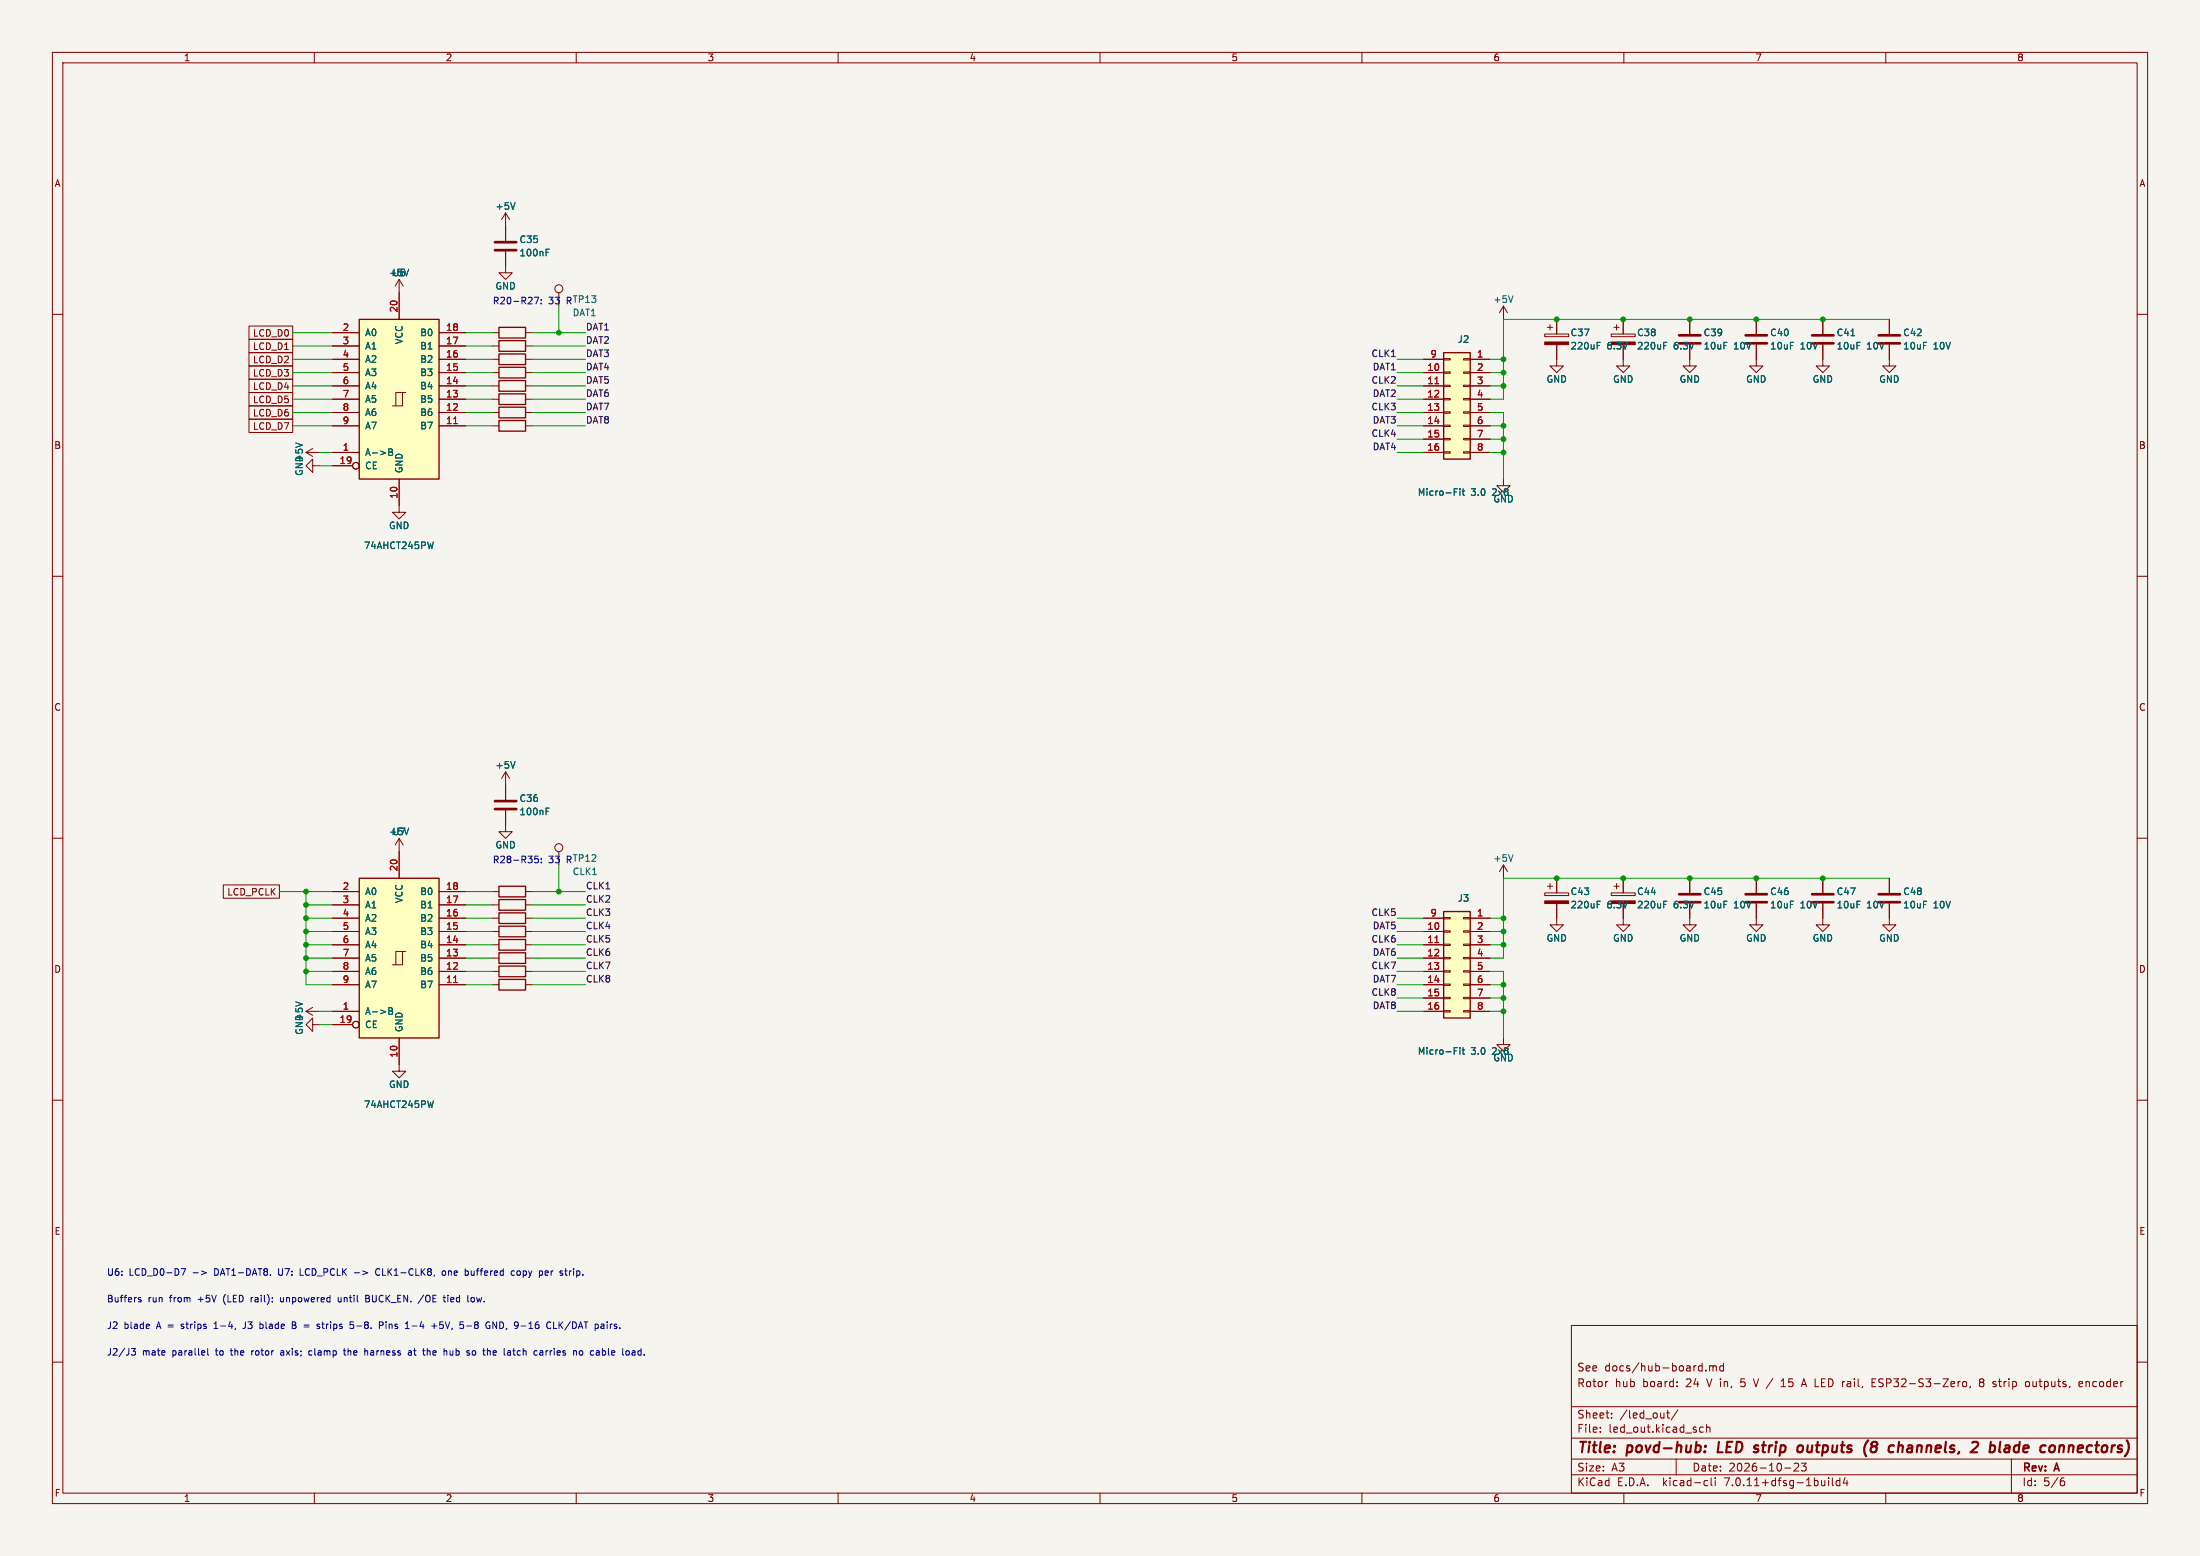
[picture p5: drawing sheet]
<svg xmlns="http://www.w3.org/2000/svg" width="420mm" height="297mm" viewBox="0 0 420 297" stroke-linecap="round" stroke-linejoin="round" font-family="sans-serif">
<path d="M0 0h420v297h-420z" fill="#f5f4ef" stroke="#f5f4ef" stroke-width=".19"/>
<g fill="none" stroke="#840000" stroke-width=".19">
<path d="M10 10h400v277h-400zM12 12h396v273h-396zM60 10v2M110 10v2M160 10v2M210 10v2M260 10v2M310 10v2M360 10v2M10 60h2M76.2 53.3l-.8 1.3M76.2 53.3v7.7"/>
<path d="M76.2 53.3l.8 1.3M96.5 48v4.1h1.3l-1.3 1.2-1.3-1.2h1.3M96.5 40.6l-.7 1.3M96.5 40.6v5.4M96.5 40.6l.8 1.3M106.7 55.9v2.5M287 58.4l-.7 1.3M287 58.4v2.6M287 58.4l.8 1.3M408 60h2M47.5 77.5h8.4v2.5h-8.4zM47.5 62.2h8.4v2.6h-8.4z"/>
<path d="M47.5 64.8h8.4v2.5h-8.4zM47.5 67.3h8.4v2.6h-8.4zM47.5 69.8h8.4v2.6h-8.4zM47.5 72.4h8.4v2.5h-8.4zM47.5 74.9h8.4v2.6h-8.4zM63.5 78.7h5.1M63.5 76.2h5.1M63.5 73.7h5.1M63.5 71.1h5.1M63.5 68.6h5.1M63.5 66h5.1M63.5 63.5h5.1"/>
<path d="M76.8 74.9h-1.2v2.6M77.5 74.9h-.7v2.6h-1.9M83.8 78.7h5.1M83.8 76.2h5.1M83.8 73.7h5.1M83.8 71.1h5.1M83.8 68.6h5.1M83.8 66h5.1M83.8 63.5h5.1M94 78.7h1.2M94 76.2h1.2M94 73.7h1.2"/>
<path d="M94 71.1h1.2M94 68.6h1.2M94 66h1.2M94 63.5h1.2M100.3 78.7h1.3M100.3 76.2h1.3M100.3 73.7h1.3M100.3 71.1h1.3M100.3 68.6h1.3M100.3 66h1.3M100.3 63.5h1.3M271.8 78.7h3.8"/>
<path d="M271.8 76.2h3.8M271.8 73.7h3.8M271.8 71.1h3.8M271.8 68.6h3.8M275.6 78.6h1.3v.3h-1.3zM275.6 76.1h1.3v.2h-1.3zM275.6 73.5h1.3v.3h-1.3zM275.6 71h1.3v.2h-1.3zM275.6 68.5h1.3v.2h-1.3zM279.4 78.6h1.3v.3h-1.3zM279.4 76.1h1.3v.2h-1.3zM279.4 73.5h1.3v.3h-1.3z"/>
<path d="M279.4 71h1.3v.2h-1.3zM279.4 68.5h1.3v.2h-1.3zM280.7 78.7h3.8M280.7 76.2h3.8M280.7 73.7h3.8M280.7 71.1h3.8M280.7 68.6h3.8M294.9 63.8h4.6v.5h-4.6zM295.4 62.5h1M295.9 62v1M297.2 65.8v4.1h1.2l-1.2 1.2-1.3-1.2h1.3M297.2 61v2.8"/>
<path d="M307.6 63.8h4.6v.5h-4.6zM308.1 62.5h1M308.6 62v1M309.9 65.8v4.1h1.2l-1.2 1.2-1.3-1.2h1.3M309.9 61v2.8M322.6 65.8v4.1h1.2l-1.2 1.2-1.3-1.2h1.3M322.6 61v2.8M335.3 65.8v4.1h1.2l-1.2 1.2-1.3-1.2h1.3M335.3 61v2.8M348 65.8v4.1h1.2l-1.2 1.2-1.3-1.2h1.3M348 61v2.8M360.7 65.8v4.1h1.2l-1.2 1.2-1.3-1.2h1.3"/>
<path d="M360.7 61v2.8M47.5 80h8.4v2.6h-8.4zM58.4 86.4h2.6M58.4 86.4l1.3 .7M59.7 88.9v-1.3l-1.3 1.3 1.3 1.3v-1.3h1.3M59.7 85.6l-1.3 .8M63.5 86.4h5.1M63.5 81.3h5.1M63.5 88.9h3.8M76.2 91.4v6.4h1.3l-1.3 1.3-1.3-1.3h1.3M83.8 81.3h5.1M94 81.3h1.2"/>
<path d="M100.3 81.3h1.3M271.8 86.4h3.8M271.8 81.3h3.8M271.8 83.8h3.8M275.6 86.2h1.3v.3h-1.3zM275.6 83.7h1.3v.2h-1.3zM275.6 81.2h1.3v.2h-1.3zM279.4 86.2h1.3v.3h-1.3zM279.4 83.7h1.3v.2h-1.3zM279.4 81.2h1.3v.2h-1.3zM280.7 86.4h3.8M280.7 81.3h3.8"/>
<path d="M280.7 83.8h3.8M287 91.4v1.3h1.3l-1.3 1.3-1.3-1.3h1.3M10 110h2M408 110h2M10 160h2M96.5 154.7v4.1h1.3l-1.3 1.2-1.3-1.2h1.3M96.5 147.3v5.4M96.5 147.3l-.7 1.3M96.5 147.3l.8 1.3M408 160h2M42.6 168.9h10.7v2.6h-10.7zM63.5 175.3h5.1"/>
<path d="M63.5 177.8h5.1M63.5 170.2h5.1M63.5 172.7h5.1M76.2 160v7.6M76.2 160l-.8 1.3M76.2 160l.8 1.3M83.8 175.3h5.1M83.8 177.8h5.1M83.8 170.2h5.1M83.8 172.7h5.1M94 175.3h1.2M94 177.8h1.2"/>
<path d="M94 170.2h1.2M94 172.7h1.2M100.3 175.3h1.3M100.3 177.8h1.3M100.3 170.2h1.3M100.3 172.7h1.3M106.7 162.6v2.5M271.8 175.3h3.8M271.8 177.8h3.8M275.6 177.7h1.3v.2h-1.3zM275.6 175.1h1.3v.3h-1.3zM279.4 177.7h1.3v.2h-1.3z"/>
<path d="M279.4 175.1h1.3v.3h-1.3zM280.7 175.3h3.8M280.7 177.8h3.8M287 165.1v2.5M287 165.1l-.7 1.3M287 165.1l.8 1.3M294.9 170.4h4.6v.5h-4.6zM295.4 169.2h1M295.9 168.7v1M297.2 172.5v4h1.2l-1.2 1.3-1.3-1.3h1.3M297.2 167.6v2.8M307.6 170.4h4.6v.5h-4.6z"/>
<path d="M308.1 169.2h1M308.6 168.7v1M309.9 172.5v4h1.2l-1.2 1.3-1.3-1.3h1.3M309.9 167.6v2.8M322.6 172.5v4h1.2l-1.2 1.3-1.3-1.3h1.3M322.6 167.6v2.8M335.3 172.5v4h1.2l-1.2 1.3-1.3-1.3h1.3M335.3 167.6v2.8M348 172.5v4h1.2l-1.2 1.3-1.3-1.3h1.3M348 167.6v2.8M360.7 172.5v4h1.2l-1.2 1.3-1.3-1.3h1.3M360.7 167.6v2.8"/>
<path d="M58.4 193h2.6M58.4 193l1.3 .8M59.7 195.6v-1.3l-1.3 1.3 1.3 1.3v-1.3h1.3M59.7 192.3l-1.3 .7M63.5 188h5.1M63.5 185.4h5.1M63.5 180.3h5.1M63.5 182.9h5.1M63.5 193h5.1M63.5 195.6h3.8M76.2 198.1v6.4h1.3l-1.3 1.2-1.3-1.2h1.3M76.8 181.6h-1.2v2.6"/>
<path d="M77.5 181.6h-.7v2.6h-1.9M83.8 188h5.1M83.8 185.4h5.1M83.8 180.3h5.1M83.8 182.9h5.1M94 188h1.2M94 185.4h1.2M94 180.3h1.2M94 182.9h1.2M100.3 188h1.3M100.3 185.4h1.3M100.3 180.3h1.3"/>
<path d="M100.3 182.9h1.3M271.8 188h3.8M271.8 185.4h3.8M271.8 180.3h3.8M271.8 182.9h3.8M271.8 193h3.8M271.8 190.5h3.8M275.6 192.9h1.3v.3h-1.3zM275.6 190.4h1.3v.2h-1.3zM275.6 187.8h1.3v.3h-1.3zM275.6 185.3h1.3v.2h-1.3zM275.6 182.8h1.3v.2h-1.3z"/>
<path d="M275.6 180.2h1.3v.3h-1.3zM279.4 192.9h1.3v.3h-1.3zM279.4 190.4h1.3v.2h-1.3zM279.4 187.8h1.3v.3h-1.3zM279.4 185.3h1.3v.2h-1.3zM279.4 182.8h1.3v.2h-1.3zM279.4 180.2h1.3v.3h-1.3zM280.7 188h3.8M280.7 185.4h3.8M280.7 180.3h3.8M280.7 182.9h3.8M280.7 193h3.8"/>
<path d="M280.7 190.5h3.8M287 198.1v1.3h1.3l-1.3 1.3-1.3-1.3h1.3M10 210h2M408 210h2M10 260h2M300 253h108v32h-108zM408 260h2M300 278.5h108M300 274.5h108M300 268.5h108M305.5 273.2v.2M305.5 272.5v.1"/>
<path d="M306.8 263.7h.1M307.7 270.5v.2M307.7 269.8v.1M318.2 269.7h.5M318.4 269.2v1.3l.3 .2M320 278.5v3M320.2 264.5v.2M320.2 263.8v.1M320.3 269.1l-1.3 1.9M324.8 260.7l.1 .1M324.9 260.2v1.5M324.9 261.6l-.1 .1"/>
<path d="M325.2 272.5l-.5-.1-.3 .3 .2 .6h.6M325.7 261.5v.2M325.8 272.5l.2-.1 .4 .1v.9M325.8 271.9v1.5M326.4 260.8l.4-.1 .2 .2M326.4 260.7v1M327 260.9l.2-.2 .4 .1 .1 .9M327 260.9v.8M329 260.8l-.4-.1-.3 .3 .1 .6h.6M329 260.2v1.5M334.7 263.2l.5 1.5M340 264.7h.9"/>
<path d="M340 263.6l.4-.4v1.5M343.3 279.4v.5l-.9 .9h1M343.9 279.3h.9l-.5 .6 .4 .1v.6l-.2 .2-.6-.2M343.9 264.7l.5-1.5 .5 1.5M344 264.3h.7M357.4 263.9h.5M358.1 263.2h-.7v1.5h.7M374.8 263.8l.4-.1 .2 .3v.5l-.2 .2-.4-.1M376.2 264.6l-.2 .3M378.2 263.8l-.3 .3v.4l.3 .2h.2l.3-.3v-.4l-.3-.2M378.2 263.8l-.3-.3 .3-.3h.2l.3 .3-.3 .3M378.2 263.8h.2"/>
<path d="M381.5 263.7h.6M381.7 263.2l.1 1.4M384 278.5v6.5M386.9 263.7l.4 .1 .1 .2v.5l-.5 .2M388.1 263.7l.1 .9M396.9 264.2l.7-.2-.1-.2-.4-.1-.2 .2v.7h.6M398.2 263.7v1M398.7 263.7l-.5 .1M60 285v2M110 285v2M160 285v2M210 285v2"/>
<path d="M260 285v2M300 281.5h108M310 285v2M325.6 282.6l.4 .1M326 283.5l-.4 .1M326.7 282.1v1.3l.2 .2M327.4 282.1v.1M327.4 282.6v1M340.7 280.2h1.2M349.1 282.1v.1M349.1 282.6v1M349.8 282.1v1.3l.2 .2"/>
<path d="M351.2 282.7l-.4-.1-.3 .3 .2 .6h.5M351.2 282.1v1.5M352.2 282l-.3 1.1h.9M352.6 282.6v1M360 285v2M393.6 282.7h.3l.3 .2-.1 .5-.5 .2M394 282.1l-.4 .1"/>
<circle cx="106.7" cy="55.1" r=".76"/>
<circle cx="67.9" cy="88.9" r=".63"/>
<circle cx="106.7" cy="161.8" r=".76"/>
<circle cx="67.9" cy="195.6" r=".63"/>
</g>
<g fill="none" stroke="#840000" stroke-width=".4">
<path d="M325.5 277l-.1 .2M325.5 277l-.2 .1 .1 .1M325.6 276v.2M328.2 275.2l-.3 2h1M335.2 275.9l.5 .1M335.4 276.5l.3 .3-.4 .4M343.6 275.9l.5 .2v.7a.62 .62 0 0 1-.7 .4M356.7 274.9l-.4 .4M357.6 276.1a.65 .65 0 0 0-.3 1 .65 .65 0 0 0 .8-.1 .65 .65 0 0 0 0-.8l-.1-.1M357.6 276.1h.4M358.3 275.4l-.1-.1a.66 .66 0 0 0-.9 .3v.3l.3 .2M358.4 275.7l-.4 .4"/>
<path d="M362.5 276h.7l-.1 1.2M379.8 277.1l.6 .1M380.1 275.2l-.3 2M380.6 275.9l-.6 .1M384.7 276l-.2 .3-.1 .5 .4 .4M393.8 275.9l.2 .3-.1 1M395 275.9l-.1 1.3M395.3 275.9l-.3 .2"/>
</g>
<g fill="none" stroke="#006464" stroke-width=".19">
<path d="M98.3 38.7l-.4 1.2M78 51.4l-.4 1.2M104.3 48.2h.4M104.3 47.6h.6M288.8 56.5l-.4 1.2M304.9 66h.4M304.9 65.3h.6M317.6 66h.4M317.6 65.3h.6M353.4 64.1h.7M56.5 84.5l1.2 .5M74.2 85.7h.5l.2 .2-.2 .4 .2 .1 .1 .3-.3 .2h-.5z"/>
<path d="M74.2 86.3h.5M277.6 93.9h.4M277.6 93.3h.6M278.7 93.3v.1M278.7 93.7v.9M279.1 93.7h.5M279.3 93.3v1.1l.3 .2M82.7 103.4l-.3 1.3M78 158.1l-.4 1.2M98.3 145.4l-.4 1.2M104.3 154.9h.4M104.3 154.2h.6"/>
<path d="M288.8 163.1l-.4 1.3M304.9 172.6h.4M304.9 172h.6M317.6 172.6h.4M317.6 172h.6M56.5 191.2l1.2 .4M74.2 192.3h.5l.2 .3-.2 .4 .2 .1 .1 .3-.3 .2h-.5zM74.2 193h.5M277.6 200h.6M278.7 200v.1M279.3 200v1.1l.3 .1M82.7 210.1l-.3 1.3"/>
<path d="M277.6 200.6h.4M278.7 200.4v.8M279.1 200.4h.5"/>
</g>
<g fill="none" stroke="#840000" stroke-width=".25">
<path d="M68.6 61h15.2v30.4h-15.2zM95.2 77.7h5.1v2.1h-5.1zM95.2 62.5h5.1v2h-5.1zM95.2 75.2h5.1v2h-5.1zM95.2 72.6h5.1v2.1h-5.1zM95.2 67.6h5.1v2h-5.1zM95.2 65h5.1v2.1h-5.1zM95.2 70.1h5.1v2h-5.1zM275.6 67.3h5.1v20.3h-5.1zM95.2 80.3h5.1v2h-5.1zM68.6 167.6h15.2v30.5h-15.2zM95.2 174.2h5.1v2.1h-5.1z"/>
<path d="M95.2 176.8h5.1v2h-5.1zM95.2 179.3h5.1v2.1h-5.1zM95.2 169.2h5.1v2h-5.1zM95.2 171.7h5.1v2h-5.1zM275.6 174h5.1v20.3h-5.1zM95.2 186.9h5.1v2.1h-5.1zM95.2 184.4h5.1v2h-5.1zM95.2 181.9h5.1v2h-5.1z"/>
</g>
<g fill="#ffffc2" stroke="#ffffc2" stroke-width=".19">
<path d="M68.6 61h15.2v30.4h-15.2z"/>
<path d="M68.6 167.6h15.2v30.5h-15.2z"/>
<path d="M275.6 67.3h5.1v20.3h-5.1z"/>
<path d="M275.6 174h5.1v20.3h-5.1z"/>
</g>
<path d="M273.9 73.2h.8M86.6 80.9h.7M273.9 179.9h.8M86.6 187.5h.7" fill="none" stroke="#a90000" stroke-width=".19"/>
<g fill="#840000" stroke="#840000" stroke-width=".19">
<path d="M307.6 65.3h4.6v.5h-4.6z"/>
<path d="M294.9 65.3h4.6v.5h-4.6z"/>
<path d="M307.6 172h4.6v.5h-4.6z"/>
<path d="M294.9 172h4.6v.5h-4.6z"/>
</g>
<g fill="none" stroke="#840000" stroke-width=".51">
<path d="M94.5 47.8h4.1M94.5 46.2h4.1M320.5 65.5h4.1M320.5 64h4.1M333.2 65.5h4.1M333.2 64h4.1M345.9 65.5h4.1M345.9 64h4.1M358.6 65.5h4.1M358.6 64h4.1M94.5 154.4h4.1M94.5 152.9h4.1"/>
<path d="M320.5 172.2h4.1M320.5 170.7h4.1M333.2 172.2h4.1M333.2 170.7h4.1M345.9 172.2h4.1M345.9 170.7h4.1M358.6 172.2h4.1M358.6 170.7h4.1"/>
</g>
<g fill="none" stroke="#0000c2" stroke-width=".19">
<path d="M102 56.7h.8l-.5 1.3M103.3 57.2v.1M103.3 57.9v.1M102.7 163.4h-.6v.6l.1-.1 .5 .1 .1 .1-.1 .5-.2 .1-.4-.1M103.3 164.6v.1M103.3 163.9v.1M25.1 257.4h.8l-.5 .5 .4 .1v.5l-.2 .2-.5-.2M26.5 248l.4 .1 .1 .2-.2 .2-.4-.1M26.5 247.7h.4M34.6 242.2h.8l-.5 1.2M36.9 242.9h.9M38.4 242.6l1 .3-1 .4"/>
<path d="M39.7 257.4v1.1l.1 .2M40.9 253.6h.7M41.1 252.5l-.2 .2M46.8 253.4l-.4 .2M47.9 247.7v.8M48.1 257.8v.9M48.2 247.7l-.3 .2M48.3 257.8l-.2 .3M49.6 252.8l.4-.1 .2 .2M50.2 253.5l-.2 .1-.4-.1M53.6 247.7v.6l.3 .2M54 257.8l-.4 .1"/>
<path d="M54 258.2h-.3l-.1 .2v.2l.4 .1M55.8 252.3h.4l.3 .3-.3 .3 .3 .1v.3l-.2 .3h-.5zM55.8 252.9h.4M57.3 242.2v1.2h.6M58 252.9h1M58 253.3h1M59.5 257.9l-.3-.1-.3 .3 .2 .5h.4M61 253.2v.3M61.4 252.7h.5M61.6 252.3l.1 1.2M64.6 247.7v.7l.3 .1 .2-.1M65.5 257.8h.5"/>
<path d="M65.7 257.4v1.1l.3 .2M66.9 252.3h.6M67 252.8h.3l.2 .2-.1 .5-.4 .1M67.7 242.9h.9M68.1 253.1h.9M69.8 257.8l.4 .2v.7M69.8 247.2h.5l.2 .3-.2 .3 .2 .2 .1 .3-.3 .2h-.5zM69.8 247.8h.5M72.2 242.2a.64 .64 0 0 0-.5 .6 .64 .64 0 0 0 .5 .6M72.4 253l.6-.1 .2-.2-.1-.3-.7-.1v1.3M73.7 252.3v.1M73.7 252.7v.9"/>
<path d="M78 257.9h.5v.8M78.5 258.1l-.4 .1-.2 .2 .2 .3 .4-.1M78.7 253.1h.9M79 257.8h.4M80.9 247.2l-1.1 1.6M81.6 257.9l.3-.1 .2 .2M82.4 253.1h1M82.9 252.6v1M83.9 253.5l.5 .1M84.5 242.7l.1-.1 .4 .1 .1 .5-.2 .2h-.3l-.1-.1zM84.6 247.7h.5M84.6 252.3h-.6l-.1 .6 .5-.1"/>
<path d="M84.8 248.4l.3 .1M85.5 247.2v.2M85.5 247.7v.8M85.9 257.8l.1 .8h.4M89.1 253.1h.9M89.2 242.6l.2 .2v.4l-.2 .2M90 247.7h.3l.3 .2v.4l-.3 .2-.3-.1-.1-.1zM90.3 257.9l.3-.1 .2 .3-.1 .5h-.4M94.2 257.9v.7M94.7 258.1l-.6 .1M94.8 252.3v1.3l-.7-1.3v1.3M97.9 257.8h.5"/>
<path d="M98.1 257.4v1.1l.3 .2M98.2 242.6h-.4l-.2 .2 .1 .6h.5M98.7 242.7v.6M103.1 258.6h.5M103.1 257.9h.5v.8M103.6 258.1l-.5 .1M104.2 257.8v.9M104.4 257.9l-.2 .2M104.5 242.6l-.4 .2v.6h.4M104.7 242.9l-.6 .1M105.7 252.3v1.3h.6M106.7 252.3v1.3"/>
<path d="M106.9 252.9l.5 .7M107.4 252.3l-.7 .7M107.8 242.6h.5M108 242.2v1l.3 .2M110.7 257.9l.3-.1 .3 .3-.1 .4-.2 .2-.3-.1M115 258.6h.5M115 257.9h.5M115.9 252.3v.1M115.9 252.7v.9M116.5 252.7v.9M116.6 252.9l-.1 .1M120.7 258.6h.5"/>
<path d="M120.7 257.9h.5v.8M121.2 258.1l-.5 .1M121.8 257.9v.6"/>
</g>
<g fill="none" stroke="#009600" stroke-width=".19">
<path d="M106.7 58.4v5.1M55.9 73.7h7.6M55.9 76.2h7.6M55.9 78.7h7.6M55.9 68.6h7.6M55.9 71.1h7.6M55.9 63.5h7.6M55.9 66h7.6M88.9 73.7h5.1M88.9 76.2h5.1M88.9 78.7h5.1M88.9 68.6h5.1"/>
<path d="M88.9 71.1h5.1M88.9 63.5h5.1M88.9 66h5.1M101.6 73.7h10.2M101.6 76.2h10.2M101.6 78.7h10.2M101.6 68.6h10.2M101.6 71.1h10.2M101.6 63.5h10.2M101.6 66h10.2M266.7 73.7h5.1M266.7 76.2h5.1"/>
<path d="M266.7 78.7h5.1M266.7 68.6h5.1M266.7 71.1h5.1M284.5 78.7h2.5v12.7M284.5 73.7h2.5M284.5 68.6h2.5M284.5 71.1h2.5M360.7 61h-73.7v15.2h-2.5M55.9 81.3h7.6M61 86.4h2.5M61 88.9h2.5M88.9 81.3h5.1"/>
<path d="M101.6 81.3h10.2M266.7 86.4h5.1M266.7 83.8h5.1M266.7 81.3h5.1M284.5 86.4h2.5M284.5 83.8h2.5M284.5 81.3h2.5M53.3 170.2h10.2M58.4 170.2v17.8h5.1M58.4 177.8h5.1M58.4 175.3h5.1M58.4 172.7h5.1"/>
<path d="M88.9 177.8h5.1M88.9 175.3h5.1M88.9 170.2h5.1M88.9 172.7h5.1M101.6 177.8h10.2M101.6 175.3h10.2M101.6 170.2h10.2M101.6 172.7h10.2M106.7 165.1v5.1M266.7 177.8h5.1M266.7 175.3h5.1M284.5 177.8h2.5"/>
<path d="M284.5 175.3h2.5M360.7 167.6h-73.7v15.3h-2.5M58.4 182.9h5.1M58.4 185.4h5.1M58.4 180.3h5.1M61 193h2.5M61 195.6h2.5M88.9 188h5.1M88.9 182.9h5.1M88.9 185.4h5.1M88.9 180.3h5.1M101.6 188h10.2"/>
<path d="M101.6 182.9h10.2M101.6 185.4h10.2M101.6 180.3h10.2M266.7 188h5.1M266.7 182.9h5.1M266.7 185.4h5.1M266.7 190.5h5.1M266.7 193h5.1M266.7 180.3h5.1M284.5 188h2.5M284.5 185.4h2.5v12.7M284.5 190.5h2.5"/>
<path d="M284.5 193h2.5M284.5 180.3h2.5"/>
</g>
<g fill="#009600" stroke="#009600" stroke-width=".19">
<circle cx="287" cy="73.7" r=".46"/>
<circle cx="287" cy="86.4" r=".46"/>
<circle cx="297.2" cy="167.6" r=".46"/>
<circle cx="309.9" cy="167.6" r=".46"/>
<circle cx="287" cy="81.3" r=".46"/>
<circle cx="348" cy="167.6" r=".46"/>
<circle cx="322.6" cy="167.6" r=".46"/>
<circle cx="335.3" cy="167.6" r=".46"/>
<circle cx="58.4" cy="175.3" r=".46"/>
<circle cx="58.4" cy="172.7" r=".46"/>
<circle cx="58.4" cy="177.8" r=".46"/>
<circle cx="58.4" cy="170.2" r=".46"/>
<circle cx="106.7" cy="63.5" r=".46"/>
<circle cx="106.7" cy="170.2" r=".46"/>
<circle cx="297.2" cy="61" r=".46"/>
<circle cx="309.9" cy="61" r=".46"/>
<circle cx="322.6" cy="61" r=".46"/>
<circle cx="287" cy="71.1" r=".46"/>
<circle cx="287" cy="68.6" r=".46"/>
<circle cx="335.3" cy="61" r=".46"/>
<circle cx="348" cy="61" r=".46"/>
<circle cx="287" cy="83.8" r=".46"/>
<circle cx="287" cy="177.8" r=".46"/>
<circle cx="287" cy="180.3" r=".46"/>
<circle cx="287" cy="175.3" r=".46"/>
<circle cx="287" cy="188" r=".46"/>
<circle cx="287" cy="190.5" r=".46"/>
<circle cx="287" cy="193" r=".46"/>
<circle cx="58.4" cy="180.3" r=".46"/>
<circle cx="58.4" cy="182.9" r=".46"/>
<circle cx="58.4" cy="185.4" r=".46"/>
</g>
<g font-size="2.8" fill="#840000">
<text x="301" y="277.9">Title:</text>
<text x="310.6" y="277.9">povd-hub:</text>
<text x="328.8" y="277.9">LED</text>
<text x="336.5" y="277.9">strip</text>
<text x="345.6" y="277.9">outputs</text>
<text x="359.1" y="277.9">(8</text>
<text x="364.6" y="277.9">channels,</text>
<text x="381.3" y="277.9">2</text>
<text x="385.5" y="277.9">blade</text>
<text x="396" y="277.9">connectors)</text>
</g>
<g font-size="2.1" fill="#840000">
<text x="301" y="262">See</text>
<text x="306.3" y="262">docs/hub-board.md</text>
<text x="301" y="265">Rotor</text>
<text x="308.3" y="265">hub</text>
<text x="313.7" y="265">board:</text>
<text x="322" y="265">24</text>
<text x="326.2" y="265">V in,</text>
<text x="332.9" y="265">5</text>
<text x="335.6" y="265">V /</text>
<text x="341" y="265">15</text>
<text x="345.2" y="265">A LED rail,</text>
<text x="359" y="265">ESP32-S3-Zero,</text>
<text x="379.7" y="265">8</text>
<text x="382.4" y="265">strip</text>
<text x="388.8" y="265">outputs,</text>
<text x="399.2" y="265">encoder</text>
<text x="301" y="273.7">File:</text>
<text x="301" y="271">Sheet:</text>
<text x="307.1" y="273.7">led_out.kicad_sch</text>
<text x="309.2" y="271">/led_out/</text>
<text x="301" y="281.1">Size:</text>
<text x="307.6" y="281.1">A3</text>
<text x="323" y="281.1">Date:</text>
<text x="330" y="281.1">2026-10-23</text>
<text x="386" y="281.3">Rev:</text>
<text x="392.4" y="281.3">A</text>
<text x="301" y="283.9">KiCad</text>
<text x="308.7" y="283.9">E.D.A.</text>
<text x="317.6" y="283.9">kicad-cli</text>
<text x="329.5" y="283.9">7.0.11+dfsg-1build4</text>
<text x="386" y="283.9">Id:</text>
<text x="390.1" y="283.9">5/6</text>
</g>
<g font-size="1.8" fill="#840000">
<text x="35" y="11.9">1</text>
<text x="85" y="11.9">2</text>
<text x="135" y="11.9">3</text>
<text x="185" y="11.9">4</text>
<text x="235" y="11.9">5</text>
<text x="285" y="11.9">6</text>
<text x="335" y="11.9">7</text>
<text x="385" y="11.9">8</text>
<text x="10.3" y="35.9">A</text>
<text x="408.3" y="35.9">A</text>
<text x="48.2" y="64.5">LCD_D0</text>
<text x="48.2" y="67">LCD_D1</text>
<text x="48.2" y="69.5">LCD_D2</text>
<text x="48.2" y="72.1">LCD_D3</text>
<text x="48.2" y="74.6">LCD_D4</text>
<text x="48.2" y="77.2">LCD_D5</text>
<text x="48.2" y="79.7">LCD_D6</text>
<text x="48.2" y="82.2">LCD_D7</text>
<text x="10.3" y="85.9">B</text>
<text x="408.2" y="85.9">B</text>
<text x="10.3" y="135.9">C</text>
<text x="408.2" y="135.9">C</text>
<text x="43.3" y="171.1">LCD_PCLK</text>
<text x="10.3" y="185.9">D</text>
<text x="408.2" y="185.9">D</text>
<text x="10.3" y="235.9">E</text>
<text x="408.3" y="235.9">E</text>
<text x="10.3" y="285.9">F</text>
<text x="35" y="286.9">1</text>
<text x="85" y="286.9">2</text>
<text x="135" y="286.9">3</text>
<text x="185" y="286.9">4</text>
<text x="235" y="286.9">5</text>
<text x="285" y="286.9">6</text>
<text x="335" y="286.9">7</text>
<text x="385" y="286.9">8</text>
<text x="408.3" y="285.9">F</text>
</g>
<g font-size="1.8" fill="#006464">
<text x="94.5" y="40.2">+5V</text>
<text x="99.1" y="46.6">C35</text>
<text x="74.8" y="52.9">U6</text>
<text x="99.1" y="49.1">100nF</text>
<text x="94.5" y="55.5">GND</text>
<text x="285" y="58">+5V</text>
<text x="69.6" y="64.4">A0</text>
<text x="77.1" y="65.8" transform="rotate(-90 77.1 65.8)">VCC</text>
<text x="80.1" y="64.4">B0</text>
<text x="109.2" y="60.6">DAT1</text>
<text x="278.2" y="65.6">J2</text>
<text x="299.7" y="64.4">C37</text>
<text x="312.4" y="64.4">C38</text>
<text x="325.1" y="64.4">C39</text>
<text x="337.8" y="64.4">C40</text>
<text x="350.5" y="64.4">C41</text>
<text x="363.2" y="64.4">C42</text>
<text x="69.6" y="66.9">A1</text>
<text x="69.6" y="69.4">A2</text>
<text x="69.6" y="72">A3</text>
<text x="80.1" y="72">B3</text>
<text x="80.1" y="69.4">B2</text>
<text x="80.1" y="66.9">B1</text>
<text x="299.7" y="66.9">220uF</text>
<text x="306.8" y="66.9">6.3V</text>
<text x="312.4" y="66.9">220uF</text>
<text x="319.5" y="66.9">6.3V</text>
<text x="325.1" y="66.9">10uF</text>
<text x="331" y="66.9">10V</text>
<text x="337.8" y="66.9">10uF</text>
<text x="343.7" y="66.9">10V</text>
<text x="350.5" y="66.9">10uF</text>
<text x="356.4" y="66.9">10V</text>
<text x="363.2" y="66.9">10uF</text>
<text x="369.1" y="66.9">10V</text>
<text x="69.6" y="74.5">A4</text>
<text x="69.6" y="77.1">A5</text>
<text x="80.1" y="77.1">B5</text>
<text x="80.1" y="74.5">B4</text>
<text x="295.1" y="73.3">GND</text>
<text x="307.8" y="73.3">GND</text>
<text x="320.5" y="73.3">GND</text>
<text x="333.2" y="73.3">GND</text>
<text x="345.9" y="73.3">GND</text>
<text x="358.6" y="73.3">GND</text>
<text x="69.6" y="79.6">A6</text>
<text x="69.6" y="82.1">A7</text>
<text x="80.1" y="82.1">B7</text>
<text x="80.1" y="79.6">B6</text>
<text x="58" y="88.4" transform="rotate(-90 58 88.4)">+5V</text>
<text x="69.6" y="87.2">A-&gt;B</text>
<text x="69.6" y="89.8">CE</text>
<text x="58" y="90.9" transform="rotate(-90 58 90.9)">GND</text>
<text x="77.1" y="90.4" transform="rotate(-90 77.1 90.4)">GND</text>
<text x="270.6" y="94.8">Micro-Fit</text>
<text x="280.8" y="94.8">3.0</text>
<text x="285" y="94.8">2x8</text>
<text x="74.2" y="101.2">GND</text>
<text x="285" y="96.1">GND</text>
<text x="69.4" y="105">74AHCT245PW</text>
<text x="94.5" y="146.9">+5V</text>
<text x="99.1" y="155.8">100nF</text>
<text x="99.1" y="153.3">C36</text>
<text x="74.8" y="159.6">U7</text>
<text x="94.5" y="162.2">GND</text>
<text x="109.2" y="167.2">CLK1</text>
<text x="285" y="164.7">+5V</text>
<text x="69.6" y="171">A0</text>
<text x="69.6" y="173.6">A1</text>
<text x="77.1" y="172.5" transform="rotate(-90 77.1 172.5)">VCC</text>
<text x="80.1" y="173.6">B1</text>
<text x="80.1" y="171">B0</text>
<text x="278.2" y="172.3">J3</text>
<text x="299.7" y="171">C43</text>
<text x="299.7" y="173.6">220uF</text>
<text x="306.8" y="173.6">6.3V</text>
<text x="312.4" y="171">C44</text>
<text x="312.4" y="173.6">220uF</text>
<text x="319.5" y="173.6">6.3V</text>
<text x="325.1" y="171">C45</text>
<text x="325.1" y="173.6">10uF</text>
<text x="331" y="173.6">10V</text>
<text x="337.8" y="171">C46</text>
<text x="337.8" y="173.6">10uF</text>
<text x="343.7" y="173.6">10V</text>
<text x="350.5" y="171">C47</text>
<text x="350.5" y="173.6">10uF</text>
<text x="356.4" y="173.6">10V</text>
<text x="363.2" y="171">C48</text>
<text x="363.2" y="173.6">10uF</text>
<text x="369.1" y="173.6">10V</text>
<text x="69.6" y="176.1">A2</text>
<text x="69.6" y="178.7">A3</text>
<text x="80.1" y="178.7">B3</text>
<text x="80.1" y="176.1">B2</text>
<text x="295.1" y="179.9">GND</text>
<text x="307.8" y="179.9">GND</text>
<text x="320.5" y="179.9">GND</text>
<text x="333.2" y="179.9">GND</text>
<text x="345.9" y="179.9">GND</text>
<text x="358.6" y="179.9">GND</text>
<text x="69.6" y="181.2">A4</text>
<text x="69.6" y="183.7">A5</text>
<text x="80.1" y="183.7">B5</text>
<text x="80.1" y="181.2">B4</text>
<text x="69.6" y="186.3">A6</text>
<text x="69.6" y="188.8">A7</text>
<text x="80.1" y="188.8">B7</text>
<text x="80.1" y="186.3">B6</text>
<text x="58" y="197.6" transform="rotate(-90 58 197.6)">GND</text>
<text x="58" y="195.1" transform="rotate(-90 58 195.1)">+5V</text>
<text x="69.6" y="193.9">A-&gt;B</text>
<text x="69.6" y="196.4">CE</text>
<text x="77.1" y="197.1" transform="rotate(-90 77.1 197.1)">GND</text>
<text x="270.6" y="201.5">Micro-Fit</text>
<text x="280.8" y="201.5">3.0</text>
<text x="285" y="202.8">GND</text>
<text x="285" y="201.5">2x8</text>
<text x="74.2" y="207.9">GND</text>
<text x="69.4" y="211.7">74AHCT245PW</text>
</g>
<g font-size="1.8" fill="#a90000">
<text x="75.9" y="59.7" transform="rotate(-90 75.9 59.7)">20</text>
<text x="65.3" y="63.2">2</text>
<text x="65.3" y="65.8">3</text>
<text x="85" y="65.8">17</text>
<text x="85" y="63.2">18</text>
<text x="65.3" y="68.3">4</text>
<text x="65.3" y="70.9">5</text>
<text x="85" y="70.9">15</text>
<text x="85" y="68.3">16</text>
<text x="272.4" y="70.9">10</text>
<text x="273" y="68.3">9</text>
<text x="281.9" y="68.3">1</text>
<text x="281.9" y="70.9">2</text>
<text x="65.3" y="73.4">6</text>
<text x="65.3" y="75.9">7</text>
<text x="85" y="75.9">13</text>
<text x="85" y="73.4">14</text>
<text x="272.4" y="73.4">11</text>
<text x="272.4" y="75.9">12</text>
<text x="281.9" y="73.4">3</text>
<text x="281.9" y="75.9">4</text>
<text x="65.3" y="78.5">8</text>
<text x="65.3" y="81">9</text>
<text x="85" y="81">11</text>
<text x="85" y="78.5">12</text>
<text x="272.4" y="78.5">13</text>
<text x="272.4" y="81">14</text>
<text x="272.4" y="83.6">15</text>
<text x="281.9" y="78.5">5</text>
<text x="281.9" y="81">6</text>
<text x="281.9" y="83.6">7</text>
<text x="64.7" y="88.6">19</text>
<text x="65.3" y="86.1">1</text>
<text x="272.4" y="86.1">16</text>
<text x="281.9" y="86.1">8</text>
<text x="75.9" y="95.3" transform="rotate(-90 75.9 95.3)">10</text>
<text x="75.9" y="166.4" transform="rotate(-90 75.9 166.4)">20</text>
<text x="65.3" y="169.9">2</text>
<text x="65.3" y="172.5">3</text>
<text x="85" y="172.5">17</text>
<text x="85" y="169.9">18</text>
<text x="65.3" y="175">4</text>
<text x="65.3" y="177.5">5</text>
<text x="85" y="177.5">15</text>
<text x="85" y="175">16</text>
<text x="272.4" y="177.5">10</text>
<text x="273" y="175">9</text>
<text x="281.9" y="175">1</text>
<text x="281.9" y="177.5">2</text>
<text x="65.3" y="180.1">6</text>
<text x="65.3" y="182.6">7</text>
<text x="65.3" y="185.2">8</text>
<text x="85" y="185.2">12</text>
<text x="85" y="182.6">13</text>
<text x="85" y="180.1">14</text>
<text x="272.4" y="180.1">11</text>
<text x="272.4" y="182.6">12</text>
<text x="272.4" y="185.2">13</text>
<text x="281.9" y="180.1">3</text>
<text x="281.9" y="182.6">4</text>
<text x="281.9" y="185.2">5</text>
<text x="65.3" y="187.7">9</text>
<text x="85" y="187.7">11</text>
<text x="272.4" y="187.7">14</text>
<text x="272.4" y="190.2">15</text>
<text x="281.9" y="187.7">6</text>
<text x="281.9" y="190.2">7</text>
<text x="64.7" y="195.3">19</text>
<text x="65.3" y="192.8">1</text>
<text x="272.4" y="192.8">16</text>
<text x="281.9" y="192.8">8</text>
<text x="75.9" y="202" transform="rotate(-90 75.9 202)">10</text>
</g>
<g font-size="1.8" fill="#0000c2">
<text x="94" y="58.2">R20-R27:</text>
<text x="104.7" y="58.2">33</text>
<text x="108.3" y="58.2">RTP13</text>
<text x="94" y="164.9">R28-R35:</text>
<text x="104.7" y="164.9">33</text>
<text x="108.3" y="164.9">RTP12</text>
<text x="20.3" y="243.6">U6:</text>
<text x="24.6" y="243.6">LCD_D0-D7</text>
<text x="41.2" y="243.6">DAT1-DAT8.</text>
<text x="53.6" y="243.6">U7:</text>
<text x="57.9" y="243.6">LCD_PCLK</text>
<text x="68.5" y="243.6">-&gt;</text>
<text x="72.8" y="243.6">CLK1-CLK8,</text>
<text x="85.7" y="243.6">one</text>
<text x="90.2" y="243.6">buffered</text>
<text x="99.3" y="243.6">copy</text>
<text x="104.8" y="243.6">per</text>
<text x="109" y="243.6">strip.</text>
<text x="20.3" y="248.7">Buffers</text>
<text x="28.3" y="248.7">run</text>
<text x="32.5" y="248.7">from</text>
<text x="38" y="248.7">+5V</text>
<text x="43.1" y="248.7">(LED</text>
<text x="48.6" y="248.7">rail):</text>
<text x="54.4" y="248.7">unpowered</text>
<text x="65.6" y="248.7">until</text>
<text x="71.1" y="248.7">BUCK_EN.</text>
<text x="81.4" y="248.7">/OE</text>
<text x="86.4" y="248.7">tied</text>
<text x="91.1" y="248.7">low.</text>
<text x="20.3" y="253.8">J2</text>
<text x="23.7" y="253.8">blade</text>
<text x="30" y="253.8">A =</text>
<text x="35" y="253.8">strips</text>
<text x="41.5" y="253.8">1-4,</text>
<text x="47.3" y="253.8">J3</text>
<text x="50.6" y="253.8">blade</text>
<text x="59.5" y="253.8">=</text>
<text x="62.2" y="253.8">strips</text>
<text x="68.7" y="253.8">5-8.</text>
<text x="74.5" y="253.8">Pins</text>
<text x="79.7" y="253.8">1-4</text>
<text x="84.8" y="253.8">+5V,</text>
<text x="90.5" y="253.8">5-8</text>
<text x="95.7" y="253.8">GND, 9-16</text>
<text x="107.7" y="253.8">CLK/DAT</text>
<text x="117.1" y="253.8">pairs.</text>
<text x="20.3" y="258.8">J2/J3</text>
<text x="27.2" y="258.8">mate</text>
<text x="33" y="258.8">parallel</text>
<text x="41.5" y="258.8">to</text>
<text x="44.5" y="258.8">the</text>
<text x="48.7" y="258.8">rotor</text>
<text x="54.4" y="258.8">axis;</text>
<text x="60" y="258.8">clamp</text>
<text x="66.9" y="258.8">the</text>
<text x="71.1" y="258.8">harness</text>
<text x="79.6" y="258.8">at</text>
<text x="82.7" y="258.8">the</text>
<text x="86.8" y="258.8">hub</text>
<text x="91.4" y="258.8">so</text>
<text x="94.8" y="258.8">the</text>
<text x="98.9" y="258.8">latch</text>
<text x="104.8" y="258.8">carries</text>
<text x="112.6" y="258.8">no</text>
<text x="116" y="258.8">cable</text>
<text x="122.3" y="258.8">load.</text>
</g>
<g font-size="1.8" fill="#0f0f0f">
<text x="111.8" y="63.2">DAT1</text>
<text x="111.8" y="65.7">DAT2</text>
<text x="111.8" y="68.2">DAT3</text>
<text x="111.8" y="70.8">DAT4</text>
<text x="261.7" y="68.2">CLK1</text>
<text x="262" y="70.8">DAT1</text>
<text x="111.8" y="75.9">DAT6</text>
<text x="111.8" y="73.3">DAT5</text>
<text x="261.7" y="73.3">CLK2</text>
<text x="262" y="75.9">DAT2</text>
<text x="111.8" y="80.9">DAT8</text>
<text x="111.8" y="78.4">DAT7</text>
<text x="261.7" y="78.4">CLK3</text>
<text x="261.7" y="83.5">CLK4</text>
<text x="262" y="80.9">DAT3</text>
<text x="262" y="86">DAT4</text>
<text x="111.8" y="172.4">CLK2</text>
<text x="111.8" y="169.8">CLK1</text>
<text x="111.8" y="180">CLK5</text>
<text x="111.8" y="174.9">CLK3</text>
<text x="111.8" y="177.5">CLK4</text>
<text x="261.7" y="180">CLK6</text>
<text x="261.7" y="174.9">CLK5</text>
<text x="262" y="177.5">DAT5</text>
<text x="111.8" y="182.5">CLK6</text>
<text x="111.8" y="185.1">CLK7</text>
<text x="261.7" y="185.1">CLK7</text>
<text x="262" y="182.5">DAT6</text>
<text x="111.8" y="187.6">CLK8</text>
<text x="261.7" y="190.2">CLK8</text>
<text x="262" y="187.6">DAT7</text>
<text x="262" y="192.7">DAT8</text>
</g>
</svg>
